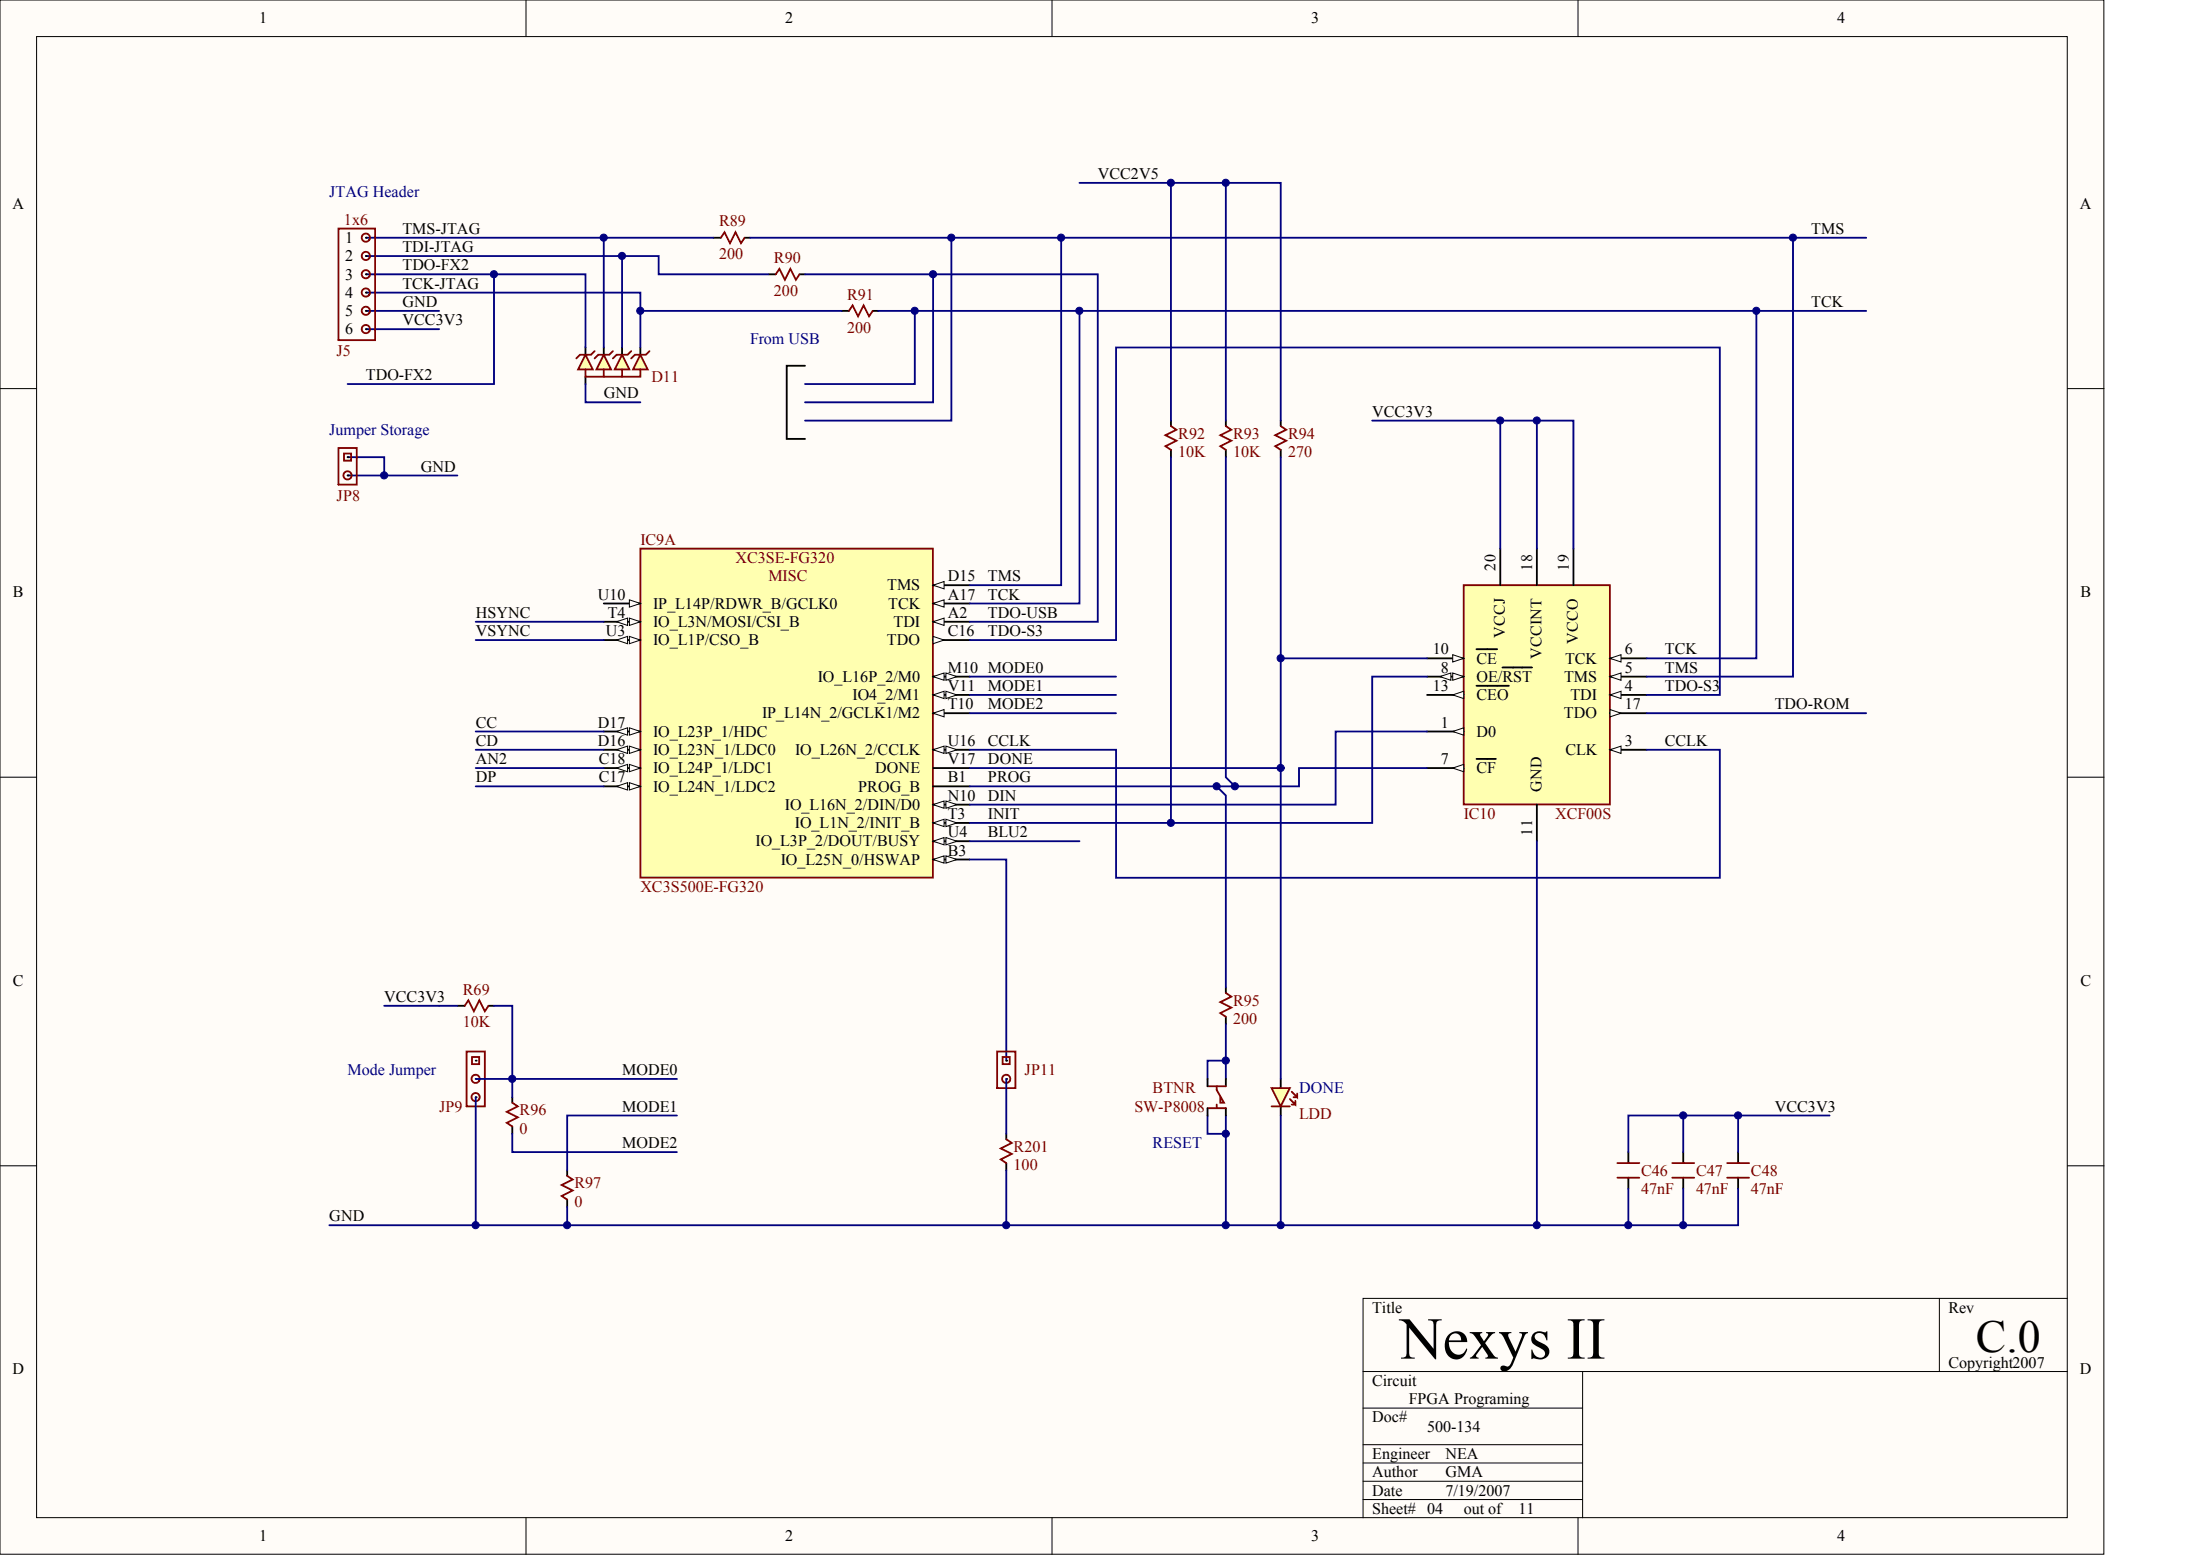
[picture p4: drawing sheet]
<svg xmlns="http://www.w3.org/2000/svg" width="840mm" height="594mm" viewBox="0 0 840 594" stroke-linecap="round" stroke-linejoin="round" font-family="sans-serif">
<g fill="#fffcf8" stroke="#000" stroke-width=".38">
<path d="M0 0h802.9v593h-802.9z"/>
<path d="M14 14h775v565.1h-775z"/>
</g>
<g fill="none" stroke="#000" stroke-width=".38">
<path d="M200.7 0v14M401.5 0v14M602.2 0v14M0 148.3h14M789 148.3h14M0 296.5h14M789 296.5h14M0 444.8h14M789 444.8h14M740.1 495.4v27.9M789 495.4h-268.8v83.7M520.2 523.3h268.8"/>
<path d="M520.2 537.3h83.8M604 523.3v55.8M520.2 558.2h83.8M520.2 551.2h83.8M200.7 579.1v14M401.5 579.1v14M520.2 565.2h83.8M520.2 572.2h83.8M602.2 579.1v14"/>
</g>
<path d="M223.4 135.4l2.8 5.5h-5.6z" fill="#ffffb0" stroke="#800000" stroke-width=".7"/>
<path d="M223.4 132.6v2.8" fill="none" stroke="#000" stroke-width=".7"/>
<path d="M230.4 135.4l2.8 5.5h-5.6z" fill="#ffffb0" stroke="#800000" stroke-width=".7"/>
<path d="M230.4 132.6v2.8" fill="none" stroke="#000" stroke-width=".7"/>
<path d="M237.4 135.4l2.8 5.5h-5.6z" fill="#ffffb0" stroke="#800000" stroke-width=".7"/>
<path d="M237.4 132.6v2.8" fill="none" stroke="#000" stroke-width=".7"/>
<path d="M244.4 135.4l2.8 5.5h-5.6z" fill="#ffffb0" stroke="#800000" stroke-width=".7"/>
<path d="M244.4 132.6v2.8M223.4 143.7v2.8" fill="none" stroke="#000" stroke-width=".7"/>
<path d="M226.9 134l-1.4 1.4h-4.2l-1.4 1.4M233.9 134l-1.4 1.4h-4.2l-1.4 1.4M240.9 134l-1.4 1.4h-4.2l-1.4 1.4M247.9 134l-1.4 1.4h-4.2l-1.4 1.4M223.4 140.9v2.8h21v-2.8M230.4 140.9v2.8M237.4 140.9v2.8" fill="none" stroke="#800000" stroke-width=".7"/>
<path d="M558.6 223.3h55.8v83.6h-55.8z" fill="#ffffb0" stroke="#800000" stroke-width=".7"/>
<path d="M572.6 209.3v14M586.5 209.3v14M600.5 209.3v14M544.6 251.2h14" fill="none" stroke="#000" stroke-width=".7"/>
<path d="M554.4 249.8l4.2 1.4-4.2 1.4z" fill="#fffcf8" stroke="#000" stroke-width=".38"/>
<path d="M544.6 258.2h14M563.5 247.7h7.9" fill="none" stroke="#000" stroke-width=".7"/>
<g fill="#fffcf8" stroke="#000" stroke-width=".38">
<path d="M554.4 256.8l4.2 1.4-4.2 1.4z"/>
<path d="M549.5 258.2l4.2-1.4v2.8z"/>
</g>
<path d="M573.4 254.7h11.3M544.6 265.1h14" fill="none" stroke="#000" stroke-width=".7"/>
<path d="M554.4 265.1l4.2-1.3v2.7z" fill="#fffcf8" stroke="#000" stroke-width=".38"/>
<path d="M544.6 279.1h14M563.5 261.7h12.3" fill="none" stroke="#000" stroke-width=".7"/>
<path d="M554.4 279.1l4.2-1.4v2.8z" fill="#fffcf8" stroke="#000" stroke-width=".38"/>
<path d="M544.6 293.1h14" fill="none" stroke="#000" stroke-width=".7"/>
<path d="M554.4 293.1l4.2-1.4v2.8z" fill="#fffcf8" stroke="#000" stroke-width=".38"/>
<path d="M614.5 251.2h13.9M563.5 289.6h7.4" fill="none" stroke="#000" stroke-width=".7"/>
<path d="M614.5 251.2l4.2-1.4v2.8z" fill="#fffcf8" stroke="#000" stroke-width=".38"/>
<path d="M614.5 258.2h13.9" fill="none" stroke="#000" stroke-width=".7"/>
<path d="M614.5 258.2l4.2-1.4v2.8z" fill="#fffcf8" stroke="#000" stroke-width=".38"/>
<path d="M614.5 265.1h13.9" fill="none" stroke="#000" stroke-width=".7"/>
<path d="M614.5 265.1l4.2-1.3v2.7z" fill="#fffcf8" stroke="#000" stroke-width=".38"/>
<path d="M614.5 272.1h13.9" fill="none" stroke="#000" stroke-width=".7"/>
<path d="M614.5 270.7l4.2 1.4-4.2 1.4z" fill="#fffcf8" stroke="#000" stroke-width=".38"/>
<path d="M614.5 286.1h13.9" fill="none" stroke="#000" stroke-width=".7"/>
<path d="M614.5 286.1l4.2-1.4v2.8z" fill="#fffcf8" stroke="#000" stroke-width=".38"/>
<path d="M586.5 307v14" fill="none" stroke="#000" stroke-width=".7"/>
<path d="M244.4 209.3h111.6v125.6h-111.6z" fill="#ffffb0" stroke="#800000" stroke-width=".7"/>
<path d="M356.1 327.9h14" fill="none" stroke="#000" stroke-width=".7"/>
<g fill="#fffcf8" stroke="#000" stroke-width=".38">
<path d="M356.1 327.9l4.2-1.4v2.8z"/>
<path d="M361 326.5l4.2 1.4-4.2 1.4z"/>
</g>
<path d="M356.1 321h14" fill="none" stroke="#000" stroke-width=".7"/>
<g fill="#fffcf8" stroke="#000" stroke-width=".38">
<path d="M356.1 321l4.2-1.4v2.8z"/>
<path d="M361 319.6l4.2 1.4-4.2 1.4z"/>
</g>
<path d="M356.1 314h14" fill="none" stroke="#000" stroke-width=".7"/>
<g fill="#fffcf8" stroke="#000" stroke-width=".38">
<path d="M356.1 314l4.2-1.4v2.8z"/>
<path d="M361 312.6l4.2 1.4-4.2 1.4z"/>
</g>
<path d="M356.1 307h14" fill="none" stroke="#000" stroke-width=".7"/>
<g fill="#fffcf8" stroke="#000" stroke-width=".38">
<path d="M356.1 307l4.2-1.4v2.8z"/>
<path d="M361 305.6l4.2 1.4-4.2 1.4z"/>
</g>
<path d="M356.1 293.1h14M356.1 286.1h14M356.1 300h14" fill="none" stroke="#000" stroke-width=".7"/>
<g fill="#fffcf8" stroke="#000" stroke-width=".38">
<path d="M356.1 286.1l4.2-1.4v2.8z"/>
<path d="M361 284.7l4.2 1.4-4.2 1.4z"/>
</g>
<path d="M356.1 272.1h14" fill="none" stroke="#000" stroke-width=".7"/>
<path d="M356.1 272.1l4.2-1.4v2.8z" fill="#fffcf8" stroke="#000" stroke-width=".38"/>
<path d="M356.1 265.1h14" fill="none" stroke="#000" stroke-width=".7"/>
<g fill="#fffcf8" stroke="#000" stroke-width=".38">
<path d="M356.1 265.1l4.2-1.3v2.7z"/>
<path d="M361 263.8l4.2 1.3-4.2 1.4z"/>
</g>
<path d="M356.1 258.2h14" fill="none" stroke="#000" stroke-width=".7"/>
<g fill="#fffcf8" stroke="#000" stroke-width=".38">
<path d="M356.1 258.2l4.2-1.4v2.8z"/>
<path d="M361 256.8l4.2 1.4-4.2 1.4z"/>
</g>
<path d="M356.1 244.2h14" fill="none" stroke="#000" stroke-width=".7"/>
<path d="M356.1 242.8l4.2 1.4-4.2 1.4z" fill="#fffcf8" stroke="#000" stroke-width=".38"/>
<path d="M356.1 237.2h14" fill="none" stroke="#000" stroke-width=".7"/>
<path d="M356.1 237.2l4.2-1.4v2.8z" fill="#fffcf8" stroke="#000" stroke-width=".38"/>
<path d="M356.1 230.3h14" fill="none" stroke="#000" stroke-width=".7"/>
<path d="M356.1 230.3l4.2-1.4v2.8z" fill="#fffcf8" stroke="#000" stroke-width=".38"/>
<path d="M356.1 223.3h14" fill="none" stroke="#000" stroke-width=".7"/>
<path d="M356.1 223.3l4.2-1.4v2.8z" fill="#fffcf8" stroke="#000" stroke-width=".38"/>
<path d="M230.4 230.3h14" fill="none" stroke="#000" stroke-width=".7"/>
<path d="M240.2 228.9l4.2 1.4-4.2 1.4z" fill="#fffcf8" stroke="#000" stroke-width=".38"/>
<path d="M230.4 237.2h14" fill="none" stroke="#000" stroke-width=".7"/>
<g fill="#fffcf8" stroke="#000" stroke-width=".38">
<path d="M240.2 235.8l4.2 1.4-4.2 1.4z"/>
<path d="M235.3 237.2l4.2-1.4v2.8z"/>
</g>
<path d="M230.4 244.2h14" fill="none" stroke="#000" stroke-width=".7"/>
<g fill="#fffcf8" stroke="#000" stroke-width=".38">
<path d="M240.2 242.8l4.2 1.4-4.2 1.4z"/>
<path d="M235.3 244.2l4.2-1.4v2.8z"/>
</g>
<path d="M230.4 279.1h14" fill="none" stroke="#000" stroke-width=".7"/>
<g fill="#fffcf8" stroke="#000" stroke-width=".38">
<path d="M240.2 277.7l4.2 1.4-4.2 1.4z"/>
<path d="M235.3 279.1l4.2-1.4v2.8z"/>
</g>
<path d="M230.4 286.1h14" fill="none" stroke="#000" stroke-width=".7"/>
<g fill="#fffcf8" stroke="#000" stroke-width=".38">
<path d="M240.2 284.7l4.2 1.4-4.2 1.4z"/>
<path d="M235.3 286.1l4.2-1.4v2.8z"/>
</g>
<path d="M230.4 293.1h14" fill="none" stroke="#000" stroke-width=".7"/>
<g fill="#fffcf8" stroke="#000" stroke-width=".38">
<path d="M240.2 291.7l4.2 1.4-4.2 1.4z"/>
<path d="M235.3 293.1l4.2-1.4v2.8z"/>
</g>
<path d="M230.4 300h14" fill="none" stroke="#000" stroke-width=".7"/>
<g fill="#fffcf8" stroke="#000" stroke-width=".38">
<path d="M240.2 298.6l4.2 1.4-4.2 1.4z"/>
<path d="M235.3 300l4.2-1.4v2.8z"/>
</g>
<g fill="#000">
<circle cx="181.5" cy="418.7" r=".35"/>
<circle cx="181.5" cy="411.7" r=".35"/>
<circle cx="181.5" cy="404.7" r=".35"/>
</g>
<g fill="none" stroke="#800000" stroke-width=".7">
<path d="M275.1 90.7l1.4-2.1 2.1 4.2 2.1-4.2 2.1 4.2 1.4-2.1M296.1 104.7l1.4-2.1 2.1 4.2 2-4.2 2.1 4.2 1.4-2.1M324 118.6l1.4-2.1 2.1 4.2 2.1-4.2 2.1 4.2 1.4-2.1M446.9 162.6l2.1 1.4-4.2 2.1 4.2 2.1-4.2 2.1 2.1 1.3M467.8 162.6l2.1 1.4-4.2 2.1 4.2 2.1-4.2 2.1 2.1 1.3M488.8 162.6l2.1 1.4-4.2 2.1 4.2 2.1-4.2 2.1 2.1 1.3M467.8 378.9l2.1 1.4-4.2 2.1 4.2 2.1-4.2 2.1 2.1 1.4M178.1 401.2h6.9v20.9h-6.9zM180.1 403.3h2.8v2.7h-2.8zM182.9 419.4a1.57 1.57 0 0 0-1.3-2.3 1.57 1.57 0 0 0-1.6 2 1.57 1.57 0 0 0 2.6 .7l.3-.4M195.5 420.7l2.1 1.4-4.2 2.1 4.2 2.1-4.2 2.1 2.1 1.4M485.3 422.1h7"/>
<path d="M216.5 448.7l2.1 1.4-4.2 2 4.2 2.1-4.2 2.1 2.1 1.4M617.3 443.8h8.3M617.3 449.4h8.3M638.2 443.8h8.4M638.2 449.4h8.4M659.2 443.8h8.3M659.2 449.4h8.3"/>
<circle cx="181.5" cy="411.6" r="1.57"/>
</g>
<g fill="none" stroke="#000" stroke-width=".7">
<path d="M272.3 90.7h2.8M284.2 90.7h2.1M293.3 104.7h2.8M305.1 104.7h2.1M321.2 118.6h2.8M333.1 118.6h2.1M446.9 160.5v2.1M446.9 171.6v2.8M467.8 160.5v2.1M467.8 171.6v2.8M488.8 160.5v2.1M488.8 171.6v2.8"/>
<path d="M467.8 376.8v2.1M467.8 388v2.7M195.5 418.7v2M488.8 411.7v3.5M195.5 429.8v2.8M488.8 422.1v3.5M621.4 439.6v4.2M642.4 439.6v4.2M663.3 439.6v4.2M216.5 446.6v2.1M216.5 457.7v2.8M621.4 449.4v4.1"/>
<path d="M642.4 449.4v4.1M663.3 449.4v4.1"/>
</g>
<path d="M467.8 390.7v14M181.5 411.7h14v7M181.5 418.7v48.8h35v-7M460.8 411.7v-7h7v7M195.5 432.6v7h62.9M258.4 425.6h-41.9v21M460.8 425.6v7h7M467.8 425.6v41.9h-251.3M125.7 467.5h55.8" fill="none" stroke="#000080" stroke-width=".7"/>
<path d="M485.3 415.2h7l-3.5 6.9z" fill="#ffffb0" stroke="#800000" stroke-width=".7"/>
<g fill="none" stroke="#800000" stroke-width=".7">
<path d="M129.2 87.2h13.9v42.6h-13.9zM141 98.4a1.57 1.57 0 0 0-1.3-2.3 1.57 1.57 0 0 0-1.6 2.1 1.57 1.57 0 0 0 2.6 .6l.3-.4M141 105.4a1.57 1.57 0 0 0-1.3-2.3 1.57 1.57 0 0 0-1.6 2 1.57 1.57 0 0 0 2.6 .7l.3-.4M129.2 171h7v13.9h-7zM131.3 173h2.7v2.8h-2.7zM134 182.1a1.57 1.57 0 0 0-1.2-2.3 1.57 1.57 0 0 0-1.7 2.1 1.57 1.57 0 0 0 2.6 .6l.3-.3M177.4 383.8l1.4-2.1 2 4.2 2.1-4.2 2.1 4.2 1.4-2.1M380.5 401.2h7v14h-7zM382.6 403.3h2.8v2.7h-2.8zM460.8 414.5h7M464.3 414.5v1.4l2.8 4.8h-1.4v-2M492.3 419.3l2.1 2.1v-1.4"/>
<path d="M493 416.6l2.1 2.1v-1.4M493.7 418.7h1.4M384 434.7l2.1 1.4-4.2 2.1 4.2 2.1-4.2 2.1 2.1 1.4M460.8 422.8h7M464.3 421.4v1.4M493 421.4h1.4"/>
<circle cx="139.6" cy="90.7" r="1.57"/>
<circle cx="139.6" cy="111.6" r="1.57"/>
<circle cx="139.6" cy="118.6" r="1.57"/>
<circle cx="139.6" cy="125.6" r="1.57"/>
<circle cx="384" cy="411.6" r="1.57"/>
</g>
<g fill="none" stroke="#000080" stroke-width=".7">
<path d="M412 69.8h76.8v90.7M446.9 69.8v90.7M467.8 69.8v90.7M139.7 97.7h111.7v7h41.9M139.7 90.7h132.6M230.4 90.7v41.9M237.4 97.7v34.9M286.3 90.7h425.9M363.1 90.7v69.8h-55.9M405 90.7v132.6h-34.9M684.3 90.7v167.5h-55.9M139.7 104.7h83.7v27.9"/>
<path d="M139.7 111.6h104.7v7h76.8M139.7 118.6h27.9M188.5 104.7v41.8h-55.8M244.4 118.6v14M307.2 104.7h111.8v132.5h-48.9M335.2 118.6h377M349.1 118.6v27.9h-41.9M356.1 104.7v48.8h-48.9M412 118.6v111.7h-41.9M670.3 118.6v132.6h-41.9M139.7 125.6h27.9M223.4 146.5v7h21"/>
<path d="M132.7 174.4h13.9v7h-13.9M446.9 174.4v139.6M467.8 174.4v122.1l3.5 3.5M488.8 174.4v76.8M523.7 160.5h76.8v48.8M572.6 160.5v48.8M586.5 160.5v48.8M146.6 181.4h28M181.5 237.2h48.9M181.5 244.2h48.9M370.1 244.2h55.8v-111.6h230.5v132.5h-28M370.1 258.2h55.8"/>
<path d="M544.6 251.2h-55.8v41.9h-118.7M544.6 258.2h-20.9v55.8h-153.6M181.5 279.1h48.9M370.1 272.1h55.8M370.1 265.1h55.8M544.6 279.1h-34.9v27.9h-139.6M628.4 272.1h83.8M181.5 286.1h48.9M181.5 293.1h48.9M370.1 286.1h55.8v48.8h230.5v-48.8h-28M488.8 293.1v118.6M544.6 293.1h-48.8v6.9h-125.7"/>
<path d="M181.5 300h48.9M464.3 300l3.5 3.5v73.3M370.1 327.9h13.9v76.8M370.1 321h41.9M586.5 321v146.5h-118.7M146.6 383.8h28M188.5 383.8h7v27.9h62.9M384 411.7v20.9M488.8 425.6v41.9M642.4 425.6v14M663.3 425.6v14M698.3 425.6h-76.9v14"/>
<path d="M384 446.6v20.9M621.4 453.5v14h-34.9M642.4 453.5v14M663.3 453.5v14h-41.9"/>
</g>
<g fill="#000">
<circle cx="139.7" cy="97.7" r=".35"/>
<circle cx="139.7" cy="90.7" r=".35"/>
<circle cx="139.7" cy="104.7" r=".35"/>
<circle cx="139.7" cy="111.6" r=".35"/>
<circle cx="139.7" cy="118.6" r=".35"/>
<circle cx="139.7" cy="125.6" r=".35"/>
<circle cx="132.7" cy="174.4" r=".35"/>
<circle cx="132.7" cy="181.4" r=".35"/>
<circle cx="384" cy="411.7" r=".35"/>
<circle cx="384" cy="404.7" r=".35"/>
</g>
<path d="M307.2 139.6h-7v27.9h7M174.6 383.8h2.8M186.4 383.8h2.1M460.8 411.7v2.8M467.8 411.7v2.8M384 432.6v2.1M460.8 422.8v2.8M467.8 422.8v2.8M384 443.8v2.8" fill="none" stroke="#000" stroke-width=".7"/>
<g fill="#000080" stroke="#000080" stroke-width=".38">
<circle cx="146.6" cy="181.4" r="1.36"/>
<circle cx="181.5" cy="467.5" r="1.36"/>
<circle cx="188.5" cy="104.6" r="1.36"/>
<circle cx="195.5" cy="411.6" r="1.36"/>
<circle cx="216.4" cy="467.5" r="1.36"/>
<circle cx="230.4" cy="90.7" r="1.36"/>
<circle cx="237.4" cy="97.7" r="1.36"/>
<circle cx="244.4" cy="118.6" r="1.36"/>
<circle cx="349.1" cy="118.6" r="1.36"/>
<circle cx="356.1" cy="104.6" r="1.36"/>
<circle cx="363.1" cy="90.7" r="1.36"/>
<circle cx="384" cy="467.5" r="1.36"/>
<circle cx="405" cy="90.7" r="1.36"/>
<circle cx="411.9" cy="118.6" r="1.36"/>
<circle cx="446.8" cy="314" r="1.36"/>
<circle cx="446.8" cy="69.7" r="1.36"/>
<circle cx="464.3" cy="300" r="1.36"/>
<circle cx="467.8" cy="467.5" r="1.36"/>
<circle cx="467.8" cy="432.6" r="1.36"/>
<circle cx="467.8" cy="404.7" r="1.36"/>
<circle cx="467.8" cy="69.7" r="1.36"/>
<circle cx="471.3" cy="300" r="1.36"/>
<circle cx="488.7" cy="467.5" r="1.36"/>
<circle cx="488.7" cy="293" r="1.36"/>
<circle cx="488.7" cy="251.2" r="1.36"/>
<circle cx="572.5" cy="160.5" r="1.36"/>
<circle cx="586.5" cy="467.5" r="1.36"/>
<circle cx="586.5" cy="160.5" r="1.36"/>
<circle cx="621.4" cy="467.5" r="1.36"/>
<circle cx="642.4" cy="467.5" r="1.36"/>
<circle cx="642.4" cy="425.6" r="1.36"/>
<circle cx="663.3" cy="425.6" r="1.36"/>
<circle cx="670.3" cy="118.6" r="1.36"/>
<circle cx="684.3" cy="90.7" r="1.36"/>
</g>
<text font-size="22.7" x="534.2" y="518.4">Nexys II</text>
<text font-size="17.4" x="754.1" y="515.8">C.0</text>
<g font-size="6.1">
<text x="98.9" y="9">1</text>
<text x="299.6" y="9">2</text>
<text x="500.4" y="9">3</text>
<text x="701.1" y="9">4</text>
<text x="419" y="68.3">VCC2V5</text>
<text x="4.7" y="79.6">A</text>
<text x="793.8" y="79.6">A</text>
<text x="153.6" y="89.2">TMS-JTAG</text>
<text x="691.3" y="89.2">TMS</text>
<text x="131.7" y="92.7">1</text>
<text x="131.7" y="99.7">2</text>
<text x="153.6" y="96.2">TDI-JTAG</text>
<text x="131.7" y="106.6">3</text>
<text x="153.6" y="103.2">TDO-FX2</text>
<text x="131.7" y="113.6">4</text>
<text x="153.6" y="110.1">TCK-JTAG</text>
<text x="153.6" y="117.1">GND</text>
<text x="691.3" y="117.1">TCK</text>
<text x="131.7" y="120.6">5</text>
<text x="153.6" y="124.1">VCC3V3</text>
<text x="131.7" y="127.6">6</text>
<text x="139.7" y="145">TDO-FX2</text>
<text x="230.4" y="152">GND</text>
<text x="523.7" y="159">VCC3V3</text>
<text x="160.6" y="179.9">GND</text>
<text x="361.7" y="221.8">D15</text>
<text x="377.1" y="221.8">TMS</text>
<text x="570.8" y="217.7" transform="rotate(-90 570.8 217.7)">20</text>
<text x="584.7" y="217.7" transform="rotate(-90 584.7 217.7)">18</text>
<text x="598.7" y="217.7" transform="rotate(-90 598.7 217.7)">19</text>
<text x="5" y="227.8">B</text>
<text x="338.6" y="225.3">TMS</text>
<text x="794" y="227.8">B</text>
<text x="228.2" y="228.8">U10</text>
<text x="249.3" y="232.2">IP_L14P/RDWR_B/GCLK0</text>
<text x="339" y="232.2">TCK</text>
<text x="361.7" y="228.8">A17</text>
<text x="377.1" y="228.8">TCK</text>
<text x="181.5" y="235.7">HSYNC</text>
<text x="232" y="235.7">T4</text>
<text x="249.3" y="239.2">IO_L3N/MOSI/CSI_B</text>
<text x="341" y="239.2">TDI</text>
<text x="361.7" y="235.7">A2</text>
<text x="377.1" y="235.7">TDO-USB</text>
<text x="181.5" y="242.7">VSYNC</text>
<text x="231.3" y="242.7">U3</text>
<text x="361.7" y="242.7">C16</text>
<text x="377.1" y="242.7">TDO-S3</text>
<text x="574.3" y="243.5" transform="rotate(-90 574.3 243.5)">VCCJ</text>
<text x="602.2" y="245.6" transform="rotate(-90 602.2 245.6)">VCCO</text>
<text x="249.3" y="246.2">IO_L1P/CSO_B</text>
<text x="338.5" y="246.2">TDO</text>
<text x="546.9" y="249.7">10</text>
<text x="588.2" y="251.5" transform="rotate(-90 588.2 251.5)">VCCINT</text>
<text x="620" y="249.7">6</text>
<text x="635.4" y="249.7">TCK</text>
<text x="361.7" y="256.7">M10 MODE0</text>
<text x="549.9" y="256.7">8</text>
<text x="563.5" y="253.2">CE</text>
<text x="597.4" y="253.2">TCK</text>
<text x="620" y="256.7">5</text>
<text x="635.4" y="256.7">TMS</text>
<text x="312.1" y="260.2">IO_L16P_2/M0</text>
<text x="361.7" y="263.6">V11</text>
<text x="377.1" y="263.6">MODE1</text>
<text x="546.9" y="263.6">13</text>
<text x="563.5" y="260.2">OE/RST</text>
<text x="596.9" y="260.2">TMS</text>
<text x="620" y="263.6">4</text>
<text x="635.4" y="263.6">TDO-S3</text>
<text x="325.4" y="267.1">IO4_2/M1</text>
<text x="563.5" y="267.1">CEO</text>
<text x="599.4" y="267.1">TDI</text>
<text x="290.8" y="274.1">IP_L14N_2/GCLK1/M2</text>
<text x="361.7" y="270.6">T10</text>
<text x="377.1" y="270.6">MODE2</text>
<text x="596.9" y="274.1">TDO</text>
<text x="620" y="270.6">17</text>
<text x="677.3" y="270.6">TDO-ROM</text>
<text x="181.5" y="277.6">CC</text>
<text x="228.2" y="277.6">D17</text>
<text x="249.3" y="281.1">IO_L23P_1/HDC</text>
<text x="549.9" y="277.6">1</text>
<text x="563.5" y="281.1">D0</text>
<text x="181.5" y="284.6">CD</text>
<text x="228.2" y="284.6">D16</text>
<text x="361.7" y="284.6">U16</text>
<text x="377.1" y="284.6">CCLK</text>
<text x="620" y="284.6">3</text>
<text x="635.4" y="284.6">CCLK</text>
<text x="181.5" y="291.6">AN2</text>
<text x="228.5" y="291.6">C18</text>
<text x="249.3" y="288.1">IO_L23N_1/LDC0</text>
<text x="303.5" y="288.1">IO_L26N_2/CCLK</text>
<text x="361.7" y="291.6">V17</text>
<text x="377.1" y="291.6">DONE</text>
<text x="549.9" y="291.6">7</text>
<text x="597.5" y="288.1">CLK</text>
<text x="181.5" y="298.5">DP</text>
<text x="228.5" y="298.5">C17</text>
<text x="249.3" y="295">IO_L24P_1/LDC1</text>
<text x="334" y="295">DONE</text>
<text x="361.7" y="298.5">B1</text>
<text x="377.1" y="298.5">PROG</text>
<text x="563.5" y="295">CF</text>
<text x="249.3" y="302">IO_L24N_1/LDC2</text>
<text x="327.5" y="302">PROG_B</text>
<text x="361.7" y="305.5">N10</text>
<text x="377.1" y="305.5">DIN</text>
<text x="588.2" y="302.1" transform="rotate(-90 588.2 302.1)">GND</text>
<text x="299.6" y="309">IO_L16N_2/DIN/D0</text>
<text x="303.4" y="316">IO_L1N_2/INIT_B</text>
<text x="361.7" y="312.5">T3</text>
<text x="377.1" y="312.5">INIT</text>
<text x="288.4" y="322.9">IO_L3P_2/DOUT/BUSY</text>
<text x="361.7" y="319.5">U4</text>
<text x="377.1" y="319.5">BLU2</text>
<text x="584.7" y="318.9" transform="rotate(-90 584.7 318.9)">11</text>
<text x="298" y="329.9">IO_L25N_0/HSWAP</text>
<text x="361.7" y="326.4">B3</text>
<text x="5" y="376.1">C</text>
<text x="794" y="376.1">C</text>
<text x="146.6" y="382.3">VCC3V3</text>
<text x="237.4" y="410.2">MODE0</text>
<text x="237.4" y="424.1">MODE1</text>
<text x="677.3" y="424.1">VCC3V3</text>
<text x="237.4" y="438.1">MODE2</text>
<text x="125.7" y="466">GND</text>
<text x="523.7" y="500.9">Title</text>
<text x="743.6" y="500.9">Rev</text>
<text x="743.6" y="521.8">Copyright2007</text>
<text x="4.7" y="524.4">D</text>
<text x="793.8" y="524.4">D</text>
<text x="523.7" y="528.8">Circuit</text>
<text x="537.7" y="535.8">FPGA Programing</text>
<text x="523.7" y="542.7">Doc#</text>
<text x="544.6" y="546.2">500-134</text>
<text x="523.7" y="556.7">Engineer</text>
<text x="551.6" y="556.7">NEA</text>
<text x="523.7" y="563.7">Author</text>
<text x="551.6" y="563.7">GMA</text>
<text x="523.7" y="570.6">Date</text>
<text x="551.6" y="570.6">7/19/2007</text>
<text x="523.7" y="577.6">Sheet# 04</text>
<text x="558.6" y="577.6">out of</text>
<text x="579.5" y="577.6">11</text>
<text x="98.9" y="588.1">1</text>
<text x="299.6" y="588.1">2</text>
<text x="500.4" y="588.1">3</text>
<text x="701.1" y="588.1">4</text>
</g>
<g font-size="6.1" fill="#000080">
<text x="125.7" y="75.2">JTAG Header</text>
<text x="286.3" y="131.1">From USB</text>
<text x="125.7" y="166">Jumper Storage</text>
<text x="132.7" y="410.2">Mode Jumper</text>
<text x="495.8" y="417.1">DONE</text>
<text x="439.9" y="438.1">RESET</text>
</g>
<g font-size="6.1" fill="#800000">
<text x="131.3" y="85.7">1x6</text>
<text x="274.4" y="86.4">R89</text>
<text x="274.4" y="99">200</text>
<text x="295.4" y="100.4">R90</text>
<text x="295.4" y="112.9">200</text>
<text x="323.3" y="114.3">R91</text>
<text x="323.3" y="126.9">200</text>
<text x="128.5" y="136">J5</text>
<text x="248.6" y="145.7">D11</text>
<text x="449.7" y="167.4">R92</text>
<text x="470.6" y="167.4">R93</text>
<text x="491.6" y="167.4">R94</text>
<text x="449.7" y="174.3">10K</text>
<text x="470.6" y="174.3">10K</text>
<text x="491.6" y="174.3">270</text>
<text x="128.5" y="191.1">JP8</text>
<text x="244.4" y="207.8">IC9A</text>
<text x="280.7" y="214.8">XC3SE-FG320</text>
<text x="293.3" y="221.8">MISC</text>
<text x="558.6" y="312.5">IC10</text>
<text x="593.5" y="312.5">XCF00S</text>
<text x="244.4" y="340.4">XC3S500E-FG320</text>
<text x="176.7" y="379.5">R69</text>
<text x="470.6" y="383.7">R95</text>
<text x="176.7" y="392">10K</text>
<text x="470.6" y="390.6">200</text>
<text x="391" y="410.2">JP11</text>
<text x="439.9" y="417.1">BTNR</text>
<text x="167.6" y="424.1">JP9</text>
<text x="198.3" y="425.5">R96</text>
<text x="432.9" y="424.1">SW-P8008</text>
<text x="495.8" y="426.9">LDD</text>
<text x="198.3" y="432.5">0</text>
<text x="386.8" y="439.5">R201</text>
<text x="386.8" y="446.5">100</text>
<text x="626.3" y="448.5">C46</text>
<text x="647.3" y="448.5">C47</text>
<text x="668.2" y="448.5">C48</text>
<text x="219.3" y="453.4">R97</text>
<text x="626.3" y="455.5">47nF</text>
<text x="647.3" y="455.5">47nF</text>
<text x="668.2" y="455.5">47nF</text>
<text x="219.3" y="460.4">0</text>
</g>
</svg>
